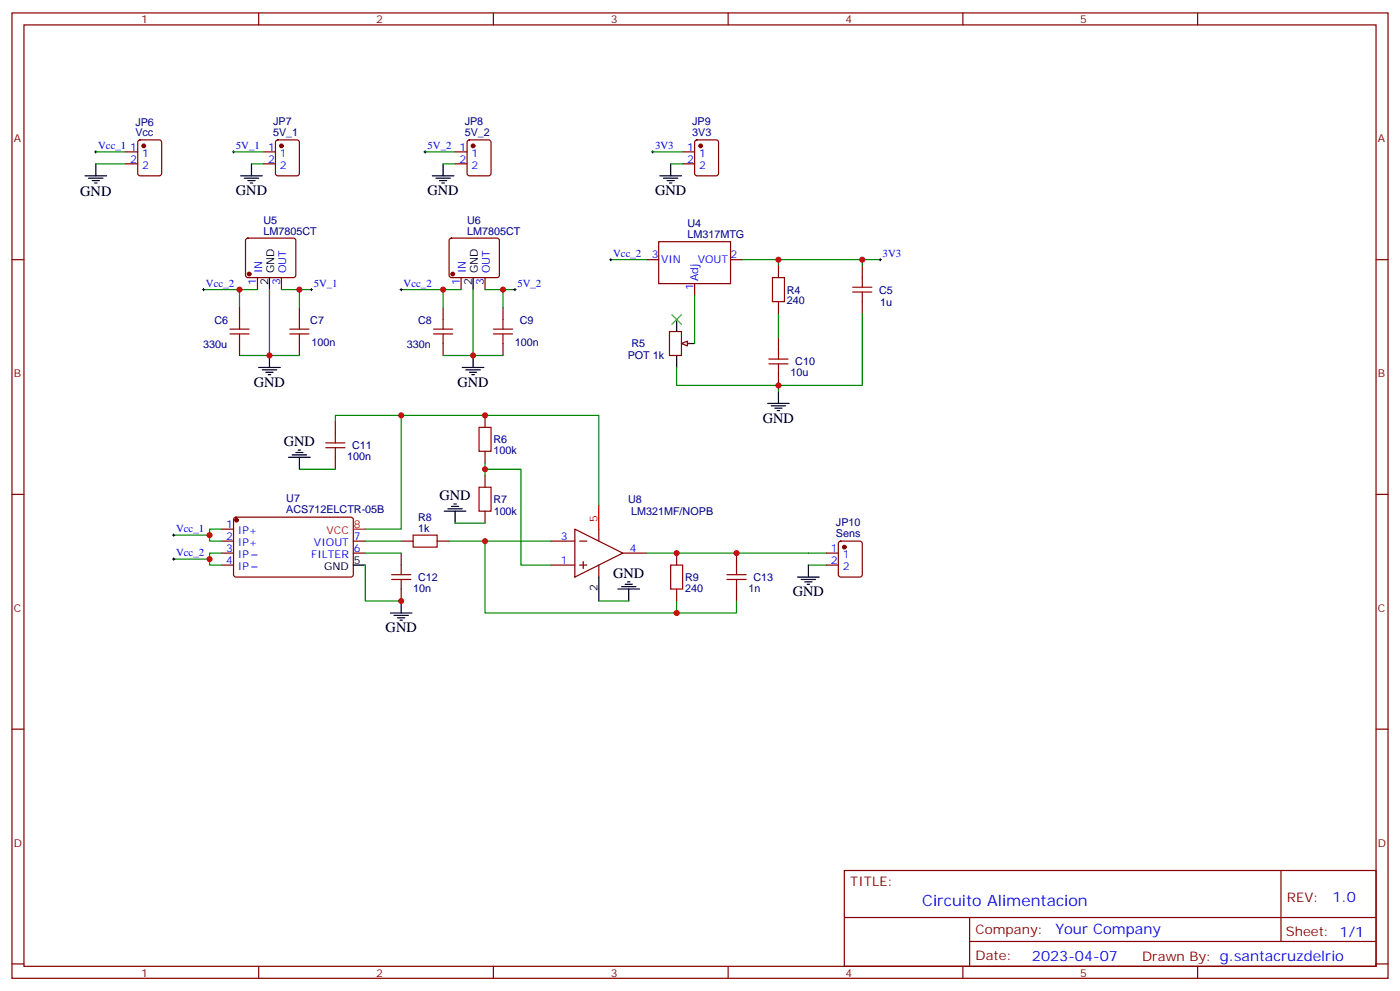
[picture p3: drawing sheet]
<svg xmlns="http://www.w3.org/2000/svg" width="412mm" height="292mm" viewBox="0 0 412 292" stroke-linecap="round" stroke-linejoin="round" font-family="sans-serif">
<g fill="none" stroke="#870000" stroke-width=".35">
<path d="M3.5 3.8h405.4v284.3h-405.4zM7.1 7.3h398.2v277.3h-398.2zM76.2 3.8v3.5M145.3 3.8v3.5M214.5 3.8v3.5M283.6 3.8v3.5M352.8 3.8v3.5M77.6 44.7h3.5M77.6 48.3h3.5M81.4 41.4l.4-.2h5.7l.6 .4 .1 9.5-.5 .6-5.9 .1-.6-.5-.1-9.4zM134.1 44.7h3.5M134.1 48.3h3.5"/>
<path d="M137.8 41.4l.5-.2h5.6l.7 .4v9.5l-.4 .6-5.9 .1-.7-.5v-9.4zM201.1 44.7h3.5M201.1 48.3h3.5M204.8 41.4l.5-.2h5.7l.6 .4 .1 9.5-.5 .6-5.9 .1-.6-.5-.1-9.4zM3.5 76.5h3.6M72.6 70.3l.4-.2h13.4l.5 .2 .2 .5v10.3l-.2 .5-.5 .2h-13.4l-.5-.3-.2-.4v-10.3zM132.5 70.3l.5-.2h13.4l.5 .2 .2 .5v10.3l-.2 .5-.5 .2h-13.4l-.5-.3-.2-.4v-10.3zM190.5 76.5h3.5M194 71.2h21.2v12.3h-21.2zM215.2 76.5h3.5M405.3 76.5h3.6M75.8 81.8v3.5"/>
<path d="M82.9 81.8v3.5M88.2 90.6v3.5M130.5 90.6v3.5M135.8 81.8v3.5M142.9 81.8v3.5M148.2 90.6v3.5M197.2 97.6h3.5v7.1h-3.5zM204.6 83.5v3.6M88.2 101.2v3.5M130.5 101.2v3.5M148.2 101.2v3.5M201.4 101.2h1.8"/>
<path d="M3.5 145.6h3.6M405.3 145.6h3.6M3.5 214.8h3.6M405.3 214.8h3.6M248.7 256.4h156.6v28.2h-156.6zM377.3 256.4v20.9M248.7 270.2h156.5M285.6 277.3h119.6M285.6 270.2v14.2M3.5 283.9h3.6M76.2 284.6v3.5M145.3 284.6v3.5"/>
<path d="M214.5 284.6v3.5M283.6 284.6v3.5M352.8 284.6v3.5M405.3 283.9h3.6"/>
</g>
<g fill="#870000" stroke="#870000" stroke-width=".35">
<circle cx="73.4" cy="80.7" r=".53"/>
<circle cx="133.3" cy="80.7" r=".53"/>
<circle cx="82.9" cy="43" r=".53"/>
<circle cx="139.3" cy="43" r=".53"/>
<circle cx="206.4" cy="43" r=".53"/>
</g>
<g fill="none" stroke="#000" stroke-width=".35">
<path d="M25 51.8h6.4M26.1 52.5h4.2M27.2 53.2h2.1M27.9 53.9h.7M28.2 48.3v3.5M70.9 51.8h6.4M72 52.5h4.2M73 53.2h2.1M73.7 53.9h.7M74.1 48.3v3.5M127.4 51.8h6.3M128.4 52.5h4.2"/>
<path d="M129.5 53.2h2.1M130.2 53.9h.7M130.5 48.3v3.5M194.4 51.8h6.3M195.4 52.5h4.3M196.5 53.2h2.1M197.2 53.9h.7M197.6 48.3v3.5M79.4 81.8v3.5M139.3 81.8v3.5M199.3 94.1v3.5M76.2 108.2h6.3"/>
<path d="M77.3 108.9h4.2M78.3 109.6h2.1M79 110.3h.7M79.4 104.7v3.5M136.2 108.2h6.3M137.2 108.9h4.3M138.3 109.6h2.1M139 110.3h.7M139.3 104.7v3.5M199.3 104.7v3.5M201.1 101.2h3.5"/>
</g>
<path d="M85.4 96.9h5.6M85.4 98.4h5.6M88.2 94.1v2.8M88.2 98.4v2.8M127.7 96.9h5.6M127.7 98.4h5.6M130.5 94.1v2.8M130.5 98.4v2.8M145.3 96.9h5.7M145.3 98.4h5.7M148.2 94.1v2.8M148.2 98.4v2.8" fill="none" stroke="#a10000" stroke-width=".35"/>
<g fill="none" stroke="#008700" stroke-width=".35">
<path d="M28.2 44.7h8.8M28.2 48.3h8.8M68.8 44.7h8.8M74.1 48.3h3.5M125.2 44.7h8.9M130.5 48.3h3.6M192.3 44.7h8.8M197.6 48.3h3.5M179.9 76.5h10.6M60 85.3h10.6M75.8 85.3h-5.2v5.3M79.4 85.3v19.4h8.8"/>
<path d="M82.9 85.3h5.3v5.3M88.2 85.3h3.5M118.2 85.3h12.3M135.8 85.3h-5.3v5.3M142.9 85.3h5.3v5.3M148.2 85.3h3.5M70.6 104.7h8.8M130.5 104.7h17.7"/>
</g>
<path d="M27.9 44.7h.7M28.2 44.4v.7M68.4 44.7h.7M68.8 44.4v.7M124.9 44.7h.7M125.2 44.4v.7M191.9 44.7h.7M192.3 44.4v.7M91.4 85.3h.7M91.7 84.9v.8M151.3 85.3h.7M151.7 84.9v.8" fill="none" stroke="#000" stroke-width=".29"/>
<path d="M200.7 101.2l1.8-.7v1.4z" fill="#f0f0f0" stroke="#870000" stroke-width=".35"/>
<g fill="none" stroke="#a10000" stroke-width=".35">
<path d="M251.2 84.6h5.6M251.2 86h5.6M254 81.8v2.8M254 86v2.8M226.5 105.8h5.6M226.5 107.2h5.6M229.3 102.9v2.9M229.3 107.2v2.8M96 130.5h5.6M96 131.9h5.6M98.8 127.6v2.9M98.8 131.9v2.8"/>
<path d="M141.1 125.9h3.5v7h-3.5zM121.7 157.6h7.1v3.5h-7.1zM141.1 143.5h3.5v7.1h-3.5zM115.4 169.3h5.6M115.4 170.7h5.6M118.2 166.4v2.9M118.2 170.7v2.8M197.6 166.4h3.5v7.1h-3.5zM214.1 169.3h5.7M214.1 170.7h5.7M217 166.4v2.9M217 170.7v2.8"/>
</g>
<g fill="none" stroke="#870000" stroke-width=".35">
<path d="M254 78.2v3.6M229.3 99.4v3.5M254 88.8v3.6M229.3 110v3.5M98.8 124.1v3.5M98.8 134.7v3.5M142.9 122.3v3.6M142.9 132.9v3.6M142.9 140v3.5M65.3 155.9h3.5M65.3 159.4h3.5M69 152.5l.5-.2 34.1 .1 .5 .6-.1 16.5-.6 .5-34.2-.1-.4-.6v-16.3z"/>
<path d="M104.1 159.4h3.5M118.2 159.4h3.5M128.8 159.4h3.5M142.9 150.6v3.5M162.3 159.4h7M169.3 155.9l14.1 7-14.1 7.1zM170.7 159.4h2.2M176.4 155.9v3.5M247.2 159.6l.4-.2h5.7l.6 .4 .1 9.5-.5 .6-5.9 .1-.6-.5-.1-9.4zM65.3 162.9h3.5M65.3 166.4h3.5M104.1 162.9h3.5"/>
<path d="M118.2 162.9v3.5M118.2 173.5v3.5M162.3 166.4h7M170.7 166.4h2.2M171.8 165.4v2.1M176.4 166.4v3.6M183.4 162.9h7.1M199.3 162.9v3.5M199.3 173.5v3.5M217 162.9v3.5M217 173.5v3.5M243.4 162.9h3.5"/>
<path d="M243.4 166.4h3.5"/>
</g>
<g fill="none" stroke="#008700" stroke-width=".35">
<path d="M218.7 76.5h10.6v1.7M229.3 76.5h24.7v1.7M254 76.5h5.3M139.3 85.3v19.4M204.6 87.1v14.1M229.3 92.4v7M254 92.4v21.1h-24.7M199.3 108.2v5.3h30v1.8M88.2 138.2h10.6M118.2 122.3h-19.4v1.8M142.9 136.5v1.7h10.6v28.2h8.8M142.9 138.2v1.8"/>
<path d="M51.2 157.6h10.5M65.3 155.9h-3.6v3.5h3.6M107.6 159.4h10.6M132.3 159.4h30M134.1 154.1h8.8M142.9 159.4v21.2h74.1v-3.6M176.4 148.8v-26.5h-58.2v33.6h-10.6M51.2 164.7h10.5M65.3 162.9h-3.6v3.5h3.6M107.6 166.4v10.6h10.6M107.6 162.9h10.6M176.4 177h8.8"/>
<path d="M190.5 162.9h52.9M199.3 177v3.6M238.1 166.4h5.3"/>
</g>
<g fill="none" stroke="#000" stroke-width=".35">
<path d="M226.1 118.8h6.4M227.2 119.5h4.2M229.3 115.3v3.5M85 134.7h6.4M86.1 134h4.2M87.1 133.3h2.2M87.8 132.6h.7M88.2 134.7v3.5M228.2 120.2h2.2M229 120.9h.7M130.9 150.6h6.3M131.9 149.9h4.3"/>
<path d="M133 149.2h2.1M133.7 148.4h.7M134.1 150.6v3.5M104.1 166.4h3.5M118.2 177v3.6M176.4 170v7M182 173.5h6.4M183.1 172.8h4.2M184.1 172.1h2.2M184.9 171.4h.7M185.2 173.5v3.5M234.9 170h6.4"/>
<path d="M236 170.7h4.2M237.1 171.4h2.1M237.8 172.1h.7M238.1 166.4v3.6M115 180.6h6.4M116.1 181.3h4.2M117.1 182h2.1M117.8 182.7h.7"/>
</g>
<path d="M179.6 76.5h.7M179.9 76.1v.7M258.9 76.5h.7M259.3 76.1v.7M59.6 85.3h.7M60 84.9v.8M117.8 85.3h.7M118.2 84.9v.8M50.8 157.6h.7M51.2 157.3v.7M50.8 164.7h.7M51.2 164.3v.7" fill="none" stroke="#000" stroke-width=".29"/>
<path d="M197.9 92.7l2.8 2.8M200.7 92.7l-2.8 2.8" fill="none" stroke="#3c3" stroke-width=".35"/>
<g fill="#870000" stroke="#870000" stroke-width=".35">
<circle cx="69.7" cy="153.2" r=".53"/>
<circle cx="248.7" cy="161.1" r=".53"/>
</g>
<path d="M104.1 155.9h3.5M176.4 148.8v7.1" fill="none" stroke="#f00" stroke-width=".35"/>
<g fill="#c00">
<circle cx="130.5" cy="85.3" r=".88"/>
<circle cx="88.2" cy="85.3" r=".88"/>
<circle cx="70.6" cy="85.3" r=".88"/>
<circle cx="148.2" cy="85.3" r=".88"/>
<circle cx="229.3" cy="76.5" r=".88"/>
<circle cx="139.3" cy="104.7" r=".88"/>
<circle cx="79.4" cy="104.7" r=".88"/>
<circle cx="254" cy="76.5" r=".88"/>
<circle cx="229.3" cy="113.5" r=".88"/>
<circle cx="61.7" cy="157.6" r=".88"/>
<circle cx="61.7" cy="164.7" r=".88"/>
<circle cx="142.9" cy="138.2" r=".88"/>
<circle cx="142.9" cy="159.4" r=".88"/>
<circle cx="199.3" cy="180.6" r=".88"/>
<circle cx="199.3" cy="162.9" r=".88"/>
<circle cx="217" cy="162.9" r=".88"/>
<circle cx="142.9" cy="122.3" r=".88"/>
<circle cx="118.2" cy="122.3" r=".88"/>
<circle cx="118.2" cy="177" r=".88"/>
</g>
<path d="M67.7 96.9h5.7M67.7 98.4h5.7M70.6 94.1v2.8M70.6 98.4v2.8M227.5 81.8h3.6v7h-3.6z" fill="none" stroke="#a10000" stroke-width=".35"/>
<path d="M37 44.7h3.6M37 48.3h3.6M40.8 41.4l.5-.2h5.6l.7 .4v9.5l-.4 .6-5.9 .1-.7-.5v-9.4zM229.3 78.2v3.6M70.6 90.6v3.5M229.3 88.8v3.6M70.6 101.2v3.5" fill="none" stroke="#870000" stroke-width=".35"/>
<circle cx="42.3" cy="43" r=".53" fill="#870000" stroke="#870000" stroke-width=".35"/>
<text font-size="4.6" fill="#00f" x="271.6" y="267">Circuito Alimentacion</text>
<g font-size="4.2">
<text x="23.6" y="57.8">GND</text>
<text x="69.5" y="57.4">GND</text>
<text x="125.9" y="57.4">GND</text>
<text x="193" y="57.4">GND</text>
<text x="74.8" y="113.9">GND</text>
<text x="134.8" y="113.9">GND</text>
<text x="224.7" y="124.5">GND</text>
<text x="83.6" y="131.5">GND</text>
<text x="129.5" y="147.3">GND</text>
<text x="180.6" y="170.3">GND</text>
<text x="233.5" y="175.6">GND</text>
<text x="113.6" y="186.2">GND</text>
</g>
<g font-size="4.2" fill="#00f">
<text x="392.5" y="265.7">1.0</text>
<text x="310.9" y="275.2">Your Company</text>
<text x="304" y="283">2023-04-07</text>
</g>
<g font-size="3.9" fill="#800">
<text x="250.5" y="261">TITLE:</text>
<text x="379.1" y="265.7">REV:</text>
<text x="287.4" y="275.2">Company:</text>
<text x="378.7" y="275.8">Sheet: 1/1</text>
<text x="287.4" y="282.9">Date:</text>
<text x="336.4" y="282.9">Drawn By: g.santacruzdelrio</text>
</g>
<g font-size="3.2" fill="#800">
<text x="41.6" y="6.8">1</text>
<text x="110.8" y="6.8">2</text>
<text x="179.9" y="6.8">3</text>
<text x="249.1" y="6.8">4</text>
<text x="318.2" y="6.8">5</text>
<text x="4.1" y="41.9">A</text>
<text x="405.9" y="41.9">A</text>
<text x="4.1" y="111.1">B</text>
<text x="405.9" y="111.1">B</text>
<text x="4.1" y="180.2">C</text>
<text x="405.9" y="180.2">C</text>
<text x="4.1" y="249.3">D</text>
<text x="405.9" y="249.3">D</text>
<text x="41.6" y="287.6">1</text>
<text x="110.8" y="287.6">2</text>
<text x="179.9" y="287.6">3</text>
<text x="249.1" y="287.6">4</text>
<text x="318.2" y="287.6">5</text>
</g>
<g font-size="3.2" fill="#000080">
<text x="39.9" y="40.1">Vcc</text>
<text x="39.9" y="37">JP6</text>
<text x="80.4" y="40">5V_1</text>
<text x="80.4" y="36.8">JP7</text>
<text x="136.9" y="40">5V_2</text>
<text x="136.9" y="36.8">JP8</text>
<text x="203.9" y="40">3V3</text>
<text x="203.9" y="36.8">JP9</text>
<text x="77.6" y="66">U5</text>
<text x="137.6" y="66">U6</text>
<text x="77.6" y="69.1">LM7805CT</text>
<text x="137.6" y="69.1">LM7805CT</text>
<text x="202.5" y="70.1">LM317MTG</text>
<text x="202.5" y="67">U4</text>
<text x="231.8" y="89.6">240</text>
<text x="231.8" y="86.4">R4</text>
<text x="259" y="86.5">C5</text>
<text x="63.2" y="95.3">C6</text>
<text x="91.4" y="95.3">C7</text>
<text x="123.1" y="95.3">C8</text>
<text x="153.1" y="95.3">C9</text>
<text x="259.2" y="90">1u</text>
<text x="91.7" y="101.9">100n</text>
<text x="151.7" y="101.9">100n</text>
<text x="59.8" y="102.4">330u</text>
<text x="119.8" y="102.4">330n</text>
<text x="184.9" y="105.8">POT 1k</text>
<text x="186" y="102.4">R5</text>
<text x="234.3" y="107.6">C10</text>
<text x="232.8" y="110.8">10u</text>
<text x="145.3" y="130.5">R6</text>
<text x="102.3" y="135.5">100n</text>
<text x="103.7" y="132.3">C11</text>
<text x="145.3" y="133.7">100k</text>
<text x="84.3" y="147.9">U7</text>
<text x="145.3" y="148.2">R7</text>
<text x="185" y="148.2">U8</text>
<text x="84.3" y="151.2">ACS712ELCTR-05B</text>
<text x="123.1" y="153.3">R8</text>
<text x="145.4" y="151.7">100k</text>
<text x="185.9" y="151.7">LM321MF/NOPB</text>
<text x="246.3" y="155">JP10</text>
<text x="123.1" y="156.6">1k</text>
<text x="246.2" y="158.2">Sens</text>
<text x="123.1" y="171.1">C12</text>
<text x="201.8" y="171.1">R9</text>
<text x="221.9" y="171.1">C13</text>
<text x="121.7" y="174.3">10n</text>
<text x="201.8" y="174.3">240</text>
<text x="220.5" y="174.3">1n</text>
</g>
<g font-size="3.2" fill="#00f">
<text x="28.9" y="43.9">Vcc_1</text>
<text x="38.4" y="44.4">1</text>
<text x="38.4" y="47.9">2</text>
<text x="41.9" y="46.1">1</text>
<text x="69.5" y="43.9">5V_1</text>
<text x="78.9" y="44.4">1</text>
<text x="78.9" y="47.9">2</text>
<text x="82.4" y="46.1">1</text>
<text x="125.9" y="43.9">5V_2</text>
<text x="135.4" y="44.4">1</text>
<text x="135.4" y="47.9">2</text>
<text x="138.9" y="46.1">1</text>
<text x="193" y="43.9">3V3</text>
<text x="202.4" y="44.4">1</text>
<text x="202.4" y="47.9">2</text>
<text x="205.9" y="46.1">1</text>
<text x="41.9" y="49.7">2</text>
<text x="82.4" y="49.7">2</text>
<text x="138.9" y="49.7">2</text>
<text x="205.9" y="49.7">2</text>
<text x="180.6" y="75.6">Vcc_2</text>
<text x="192" y="76.1">3</text>
<text x="194.7" y="77.5">VIN</text>
<text x="205.5" y="77.5">VOUT</text>
<text x="215.2" y="76.1">2</text>
<text x="260" y="75.6">3V3</text>
<text x="75.5" y="84" transform="rotate(-90 75.5 84)">1</text>
<text x="77.3" y="80.5" transform="rotate(-90 77.3 80.5)">IN</text>
<text x="82.5" y="84" transform="rotate(-90 82.5 84)">3</text>
<text x="84.3" y="80.5" transform="rotate(-90 84.3 80.5)">OUT</text>
<text x="135.5" y="84" transform="rotate(-90 135.5 84)">1</text>
<text x="137.2" y="80.5" transform="rotate(-90 137.2 80.5)">IN</text>
<text x="142.5" y="84" transform="rotate(-90 142.5 84)">3</text>
<text x="144.3" y="80.5" transform="rotate(-90 144.3 80.5)">OUT</text>
<text x="205.7" y="82.8" transform="rotate(-90 205.7 82.8)">Adj</text>
<text x="60.7" y="84.4">Vcc_2</text>
<text x="92.4" y="84.4">5V_1</text>
<text x="118.9" y="84.4">Vcc_2</text>
<text x="152.4" y="84.4">5V_2</text>
<text x="204.3" y="85.6" transform="rotate(-90 204.3 85.6)">1</text>
<text x="66.6" y="155.5">1</text>
<text x="51.9" y="156.7">Vcc_1</text>
<text x="66.6" y="159">2</text>
<text x="70.1" y="157.3">IP+</text>
<text x="70.1" y="160.8">IP+</text>
<text x="92.5" y="160.8">VIOUT</text>
<text x="104.2" y="159">7</text>
<text x="165.2" y="159">3</text>
<text x="51.9" y="163.8">Vcc_2</text>
<text x="66.6" y="162.6">3</text>
<text x="66.6" y="166.1">4</text>
<text x="70.1" y="164.3">IP</text>
<text x="70.1" y="167.9">IP</text>
<text x="91.7" y="164.3">FILTER</text>
<text x="104.2" y="162.6">6</text>
<text x="165.2" y="166.1">1</text>
<text x="185.6" y="162.6">4</text>
<text x="244.8" y="162.6">1</text>
<text x="244.8" y="166.1">2</text>
<text x="248.2" y="164.3">1</text>
<text x="248.2" y="167.9">2</text>
</g>
<g font-size="3.2">
<text x="79" y="84" transform="rotate(-90 79 84)">2</text>
<text x="80.8" y="80.5" transform="rotate(-90 80.8 80.5)">GND</text>
<text x="139" y="84" transform="rotate(-90 139 84)">2</text>
<text x="140.8" y="80.5" transform="rotate(-90 140.8 80.5)">GND</text>
<text x="95.5" y="167.9">GND</text>
<text x="104.2" y="166.1">5</text>
<text x="176" y="174.1" transform="rotate(-90 176 174.1)">2</text>
</g>
<g font-size="3.2" fill="#f00">
<text x="104.2" y="155.5">8</text>
<text x="176" y="153.7" transform="rotate(-90 176 153.7)">5</text>
<text x="96.2" y="157.3">VCC</text>
</g>
</svg>
